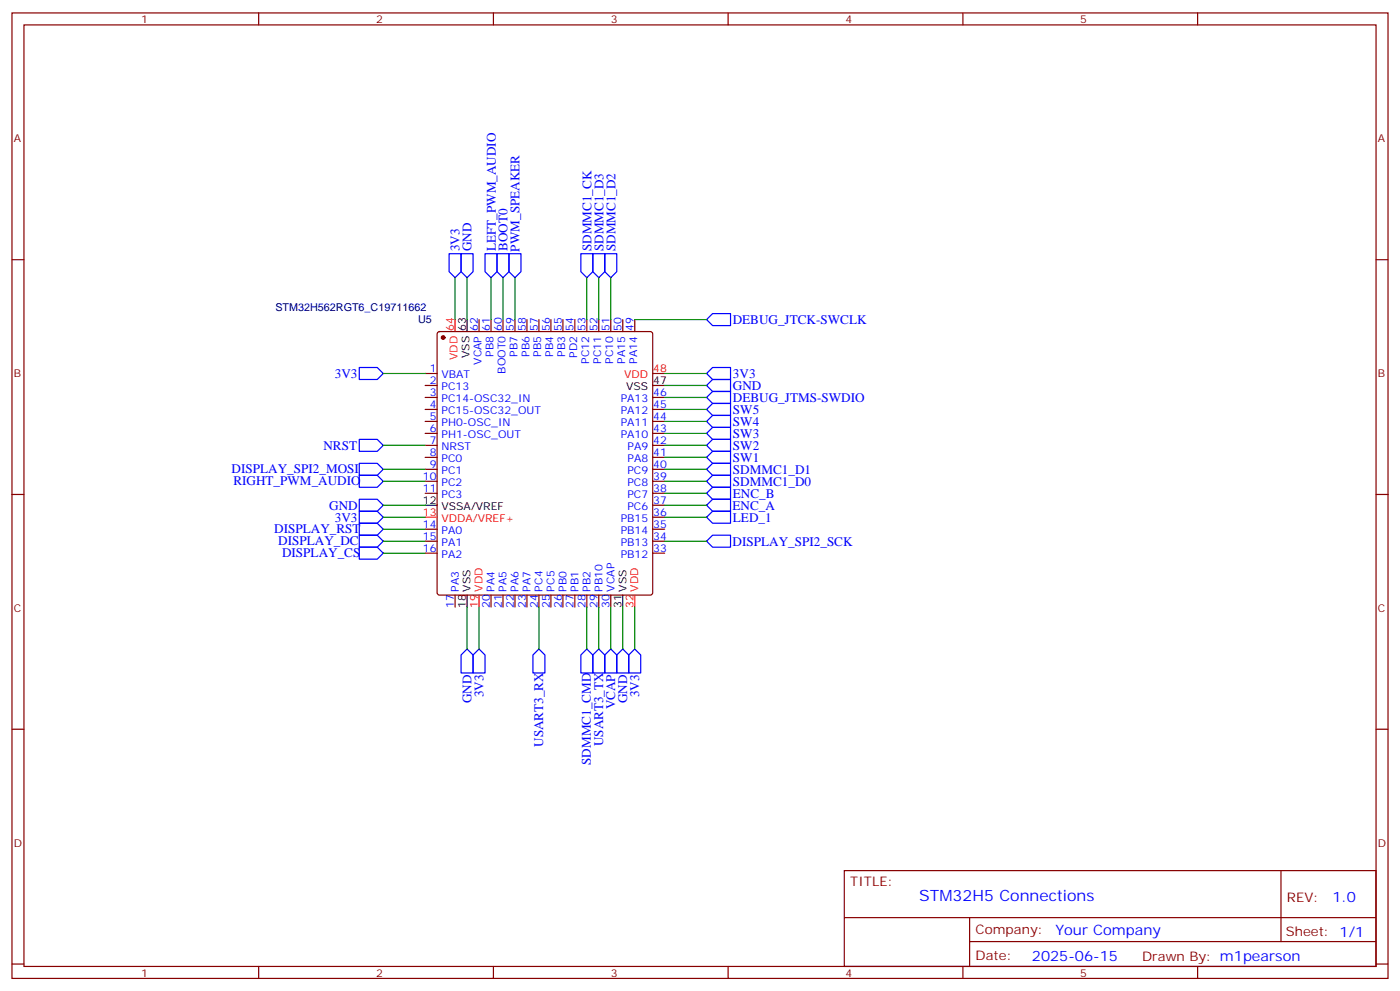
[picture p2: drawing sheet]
<svg xmlns="http://www.w3.org/2000/svg" width="412mm" height="292mm" viewBox="0 0 412 292" stroke-linecap="round" stroke-linejoin="round" font-family="sans-serif">
<g fill="none" stroke="#870000" stroke-width=".35">
<path d="M3.5 3.8h405.4v284.3h-405.4zM7.1 7.3h398.2v277.3h-398.2zM76.2 3.8v3.5M145.3 3.8v3.5M214.5 3.8v3.5M283.6 3.8v3.5M352.8 3.8v3.5M3.5 76.5h3.6M405.3 76.5h3.6M129 97.9l.5-.3h62.1l.5 .3 .2 .5v76.2l-.3 .5-.4 .2h-62.1l-.5-.3-.2-.4v-76.2zM141.1 94.1v3.5M144.6 94.1v3.5"/>
<path d="M148.2 94.1v3.5M151.7 94.1v3.5M155.2 94.1v3.5M158.7 94.1v3.5M162.3 94.1v3.5M165.8 94.1v3.5M169.3 94.1v3.5M172.9 94.1v3.5M176.4 94.1v3.5M179.9 94.1v3.5M183.4 94.1v3.5M187 94.1v3.5"/>
<path d="M125.2 110h3.6M125.2 113.5h3.6M125.2 117.1h3.6M192.3 117.1h3.5M125.2 120.6h3.6M125.2 124.1h3.6M125.2 127.6h3.6M125.2 131.2h3.6M125.2 134.7h3.6M125.2 138.2h3.6M192.3 120.6h3.5M192.3 124.1h3.5"/>
<path d="M192.3 127.6h3.5M192.3 131.2h3.5M192.3 134.7h3.5M192.3 138.2h3.5M3.5 145.6h3.6M125.2 141.7h3.6M125.2 145.3h3.6M125.2 155.9h3.6M125.2 159.4h3.6M192.3 141.7h3.5M192.3 145.3h3.5M192.3 155.9h3.5"/>
<path d="M192.3 159.4h3.5M192.3 152.3h3.5M192.3 148.8h3.5M405.3 145.6h3.6M125.2 162.9h3.6M134.1 175.3v3.5M144.6 175.3v3.5M148.2 175.3v3.5M151.7 175.3v3.5M155.2 175.3v3.5M158.7 175.3v3.5M162.3 175.3v3.5"/>
<path d="M165.8 175.3v3.5M169.3 175.3v3.5M172.9 175.3v3.5M176.4 175.3v3.5M179.9 175.3v3.5M192.3 162.9h3.5M3.5 214.8h3.6M405.3 214.8h3.6M248.7 256.4h156.6v28.2h-156.6zM377.3 256.4v20.9M248.7 270.2h156.5M285.6 277.3h119.6"/>
<path d="M285.6 270.2v14.2M3.5 283.9h3.6M76.2 284.6v3.5M145.3 284.6v3.5M214.5 284.6v3.5M283.6 284.6v3.5M352.8 284.6v3.5M405.3 283.9h3.6"/>
</g>
<circle cx="130.5" cy="99.4" r=".53" fill="#870000" stroke="#870000" stroke-width=".35"/>
<path d="M137.6 94.1v3.5M192.3 113.5h3.5M125.2 148.8h3.6M137.6 175.3v3.5M183.4 175.3v3.5" fill="none" stroke="#000" stroke-width=".35"/>
<path d="M134.1 94.1v3.5M192.3 110h3.5M125.2 152.3h3.6M141.1 175.3v3.5M187 175.3v3.5" fill="none" stroke="#f00" stroke-width=".35"/>
<g fill="none" stroke="#00f" stroke-width=".35">
<path d="M132.3 74.7h3.5v5.3l-1.7 1.8-1.8-1.8zM135.8 74.7h3.5v5.3l-1.7 1.8-1.8-1.8zM142.9 74.7h3.5v5.3l-1.8 1.8-1.7-1.8zM146.4 74.7h3.5v5.3l-1.7 1.8-1.8-1.8zM149.9 74.7h3.6v5.3l-1.8 1.8-1.8-1.8zM171.1 74.7h3.5v5.3l-1.7 1.8-1.8-1.8zM174.6 74.7h3.6v5.3l-1.8 1.8-1.8-1.8zM178.2 74.7h3.5v5.3l-1.8 1.8-1.7-1.8zM208.1 94.1l1.8-1.7h5.3v3.5h-5.3zM105.8 108.2h5.3l1.8 1.8-1.8 1.8h-5.3zM208.1 117.1l1.8-1.8h5.3v3.5h-5.3zM208.1 113.5l1.8-1.7h5.3v3.5h-5.3z"/>
<path d="M208.1 110l1.8-1.8h5.3v3.6h-5.3zM105.8 140h5.3l1.8 1.7-1.8 1.8h-5.3zM105.8 136.5h5.3l1.8 1.7-1.8 1.8h-5.3zM105.8 129.4h5.3l1.8 1.8-1.8 1.7h-5.3zM208.1 120.6l1.8-1.8h5.3v3.5h-5.3zM208.1 124.1l1.8-1.8h5.3v3.6h-5.3zM208.1 127.6l1.8-1.7h5.3v3.5h-5.3zM208.1 131.2l1.8-1.8h5.3v3.5h-5.3zM208.1 134.7l1.8-1.8h5.3v3.6h-5.3zM208.1 138.2l1.8-1.7h5.3v3.5h-5.3zM105.8 154.1h5.3l1.8 1.8-1.8 1.7h-5.3zM105.8 157.6h5.3l1.8 1.8-1.8 1.7h-5.3z"/>
<path d="M105.8 147h5.3l1.8 1.8-1.8 1.8h-5.3zM105.8 150.6h5.3l1.8 1.7-1.8 1.8h-5.3zM208.1 141.7l1.8-1.7h5.3v3.5h-5.3zM208.1 159.4l1.8-1.8h5.3v3.5h-5.3zM208.1 145.3l1.8-1.8h5.3v3.5h-5.3zM208.1 148.8l1.8-1.8h5.3v3.6h-5.3zM208.1 152.3l1.8-1.7h5.3v3.5h-5.3zM105.8 161.1h5.3l1.8 1.8-1.8 1.8h-5.3zM137.6 191.1l1.7 1.8v5.3h-3.5v-5.3zM141.1 191.1l1.8 1.8v5.3h-3.6v-5.3zM158.7 191.1l1.8 1.8v5.3h-3.5v-5.3zM172.9 191.1l1.7 1.8v5.3h-3.5v-5.3z"/>
<path d="M176.4 191.1l1.8 1.8v5.3h-3.6v-5.3zM179.9 191.1l1.8 1.8v5.3h-3.5v-5.3zM183.4 191.1l1.8 1.8v5.3h-3.5v-5.3zM187 191.1l1.7 1.8v5.3h-3.5v-5.3z"/>
</g>
<g fill="none" stroke="#008700" stroke-width=".35">
<path d="M134.1 81.8v12.3M137.6 81.8v12.3M144.6 81.8v12.3M148.2 81.8v12.3M151.7 81.8v12.3M172.9 81.8v12.3M176.4 81.8v12.3M179.9 81.8v12.3M187 94.1h21.1M112.9 110h12.3M195.8 117.1h12.3M195.8 113.5h12.3"/>
<path d="M195.8 110h12.3M112.9 138.2h12.3M112.9 131.2h12.3M195.8 138.2h12.3M195.8 134.7h12.3M195.8 131.2h12.3M195.8 127.6h12.3M195.8 124.1h12.3M195.8 120.6h12.3M112.9 141.7h12.3M112.9 148.8h12.3M112.9 159.4h12.3"/>
<path d="M112.9 155.9h12.3M112.9 152.3h12.3M195.8 141.7h12.3M195.8 145.3h12.3M195.8 148.8h12.3M195.8 159.4h12.3M195.8 152.3h12.3M112.9 162.9h12.3M137.6 178.8v12.3M141.1 178.8v12.3M158.7 178.8v12.3M172.9 178.8v12.3"/>
<path d="M176.4 178.8v12.3M179.9 178.8v12.3M183.4 178.8v12.3M187 178.8v12.3"/>
</g>
<text font-size="4.6" fill="#00f" x="270.8" y="265.4">STM32H5 Connections</text>
<g font-size="4.2" fill="#00f">
<text x="392.5" y="265.7">1.0</text>
<text x="310.9" y="275.2">Your Company</text>
<text x="304" y="283">2025-06-15</text>
</g>
<g font-size="3.9" fill="#00f">
<text x="135.4" y="74" transform="rotate(-90 135.4 74)">3V3</text>
<text x="138.9" y="74" transform="rotate(-90 138.9 74)">GND</text>
<text x="146" y="74" transform="rotate(-90 146 74)">LEFT_PWM_AUDIO</text>
<text x="149.5" y="73.9" transform="rotate(-90 149.5 73.9)">BOOT0</text>
<text x="153" y="74.1" transform="rotate(-90 153 74.1)">PWM_SPEAKER</text>
<text x="174.2" y="74" transform="rotate(-90 174.2 74)">SDMMC1_CK</text>
<text x="177.8" y="74" transform="rotate(-90 177.8 74)">SDMMC1_D3</text>
<text x="181.3" y="74" transform="rotate(-90 181.3 74)">SDMMC1_D2</text>
<text x="215.8" y="95.4">DEBUG_JTCK-SWCLK</text>
<text x="98.6" y="111.3">3V3</text>
<text x="215.9" y="111.3">3V3</text>
<text x="215.9" y="118.3">DEBUG_JTMS-SWDIO</text>
<text x="215.9" y="114.8">GND</text>
<text x="215.9" y="122">SW5</text>
<text x="215.9" y="125.5">SW4</text>
<text x="215.9" y="129">SW3</text>
<text x="95.3" y="132.4">NRST</text>
<text x="215.9" y="132.5">SW2</text>
<text x="215.9" y="136.1">SW1</text>
<text x="68.2" y="139.4">DISPLAY_SPI2_MOSI</text>
<text x="68.8" y="142.9">RIGHT_PWM_AUDIO</text>
<text x="215.9" y="139.5">SDMMC1_D1</text>
<text x="215.9" y="143">SDMMC1_D0</text>
<text x="215.9" y="146.6">ENC_B</text>
<text x="97" y="150.1">GND</text>
<text x="98.6" y="153.6">3V3</text>
<text x="215.8" y="150.2">ENC_A</text>
<text x="215.9" y="153.6">LED_1</text>
<text x="80.8" y="157.1">DISPLAY_RST</text>
<text x="82" y="160.6">DISPLAY_DC</text>
<text x="215.8" y="160.7">DISPLAY_SPI2_SCK</text>
<text x="83.1" y="164.2">DISPLAY_CS</text>
<text x="138.9" y="207" transform="rotate(-90 138.9 207)">GND</text>
<text x="142.4" y="205.4" transform="rotate(-90 142.4 205.4)">3V3</text>
<text x="181.2" y="208.9" transform="rotate(-90 181.2 208.9)">VCAP</text>
<text x="184.7" y="207" transform="rotate(-90 184.7 207)">GND</text>
<text x="188.2" y="205.4" transform="rotate(-90 188.2 205.4)">3V3</text>
<text x="160" y="220" transform="rotate(-90 160 220)">USART3_RX</text>
<text x="177.7" y="219.8" transform="rotate(-90 177.7 219.8)">USART3_TX</text>
<text x="174" y="225.2" transform="rotate(-90 174 225.2)">SDMMC1_CMD</text>
</g>
<g font-size="3.9" fill="#800">
<text x="250.5" y="261">TITLE:</text>
<text x="379.1" y="265.7">REV:</text>
<text x="287.4" y="275.2">Company:</text>
<text x="378.7" y="275.8">Sheet: 1/1</text>
<text x="287.4" y="282.9">Date:</text>
<text x="336.4" y="282.9">Drawn By: m1pearson</text>
</g>
<g font-size="3.2" fill="#800">
<text x="41.6" y="6.8">1</text>
<text x="110.8" y="6.8">2</text>
<text x="179.9" y="6.8">3</text>
<text x="249.1" y="6.8">4</text>
<text x="318.2" y="6.8">5</text>
<text x="4.1" y="41.9">A</text>
<text x="405.9" y="41.9">A</text>
<text x="4.1" y="111.1">B</text>
<text x="405.9" y="111.1">B</text>
<text x="4.1" y="180.2">C</text>
<text x="405.9" y="180.2">C</text>
<text x="4.1" y="249.3">D</text>
<text x="405.9" y="249.3">D</text>
<text x="41.6" y="287.6">1</text>
<text x="110.8" y="287.6">2</text>
<text x="179.9" y="287.6">3</text>
<text x="249.1" y="287.6">4</text>
<text x="318.2" y="287.6">5</text>
</g>
<g font-size="3.2" fill="#000080">
<text x="81.1" y="91.7">STM32H562RGT6_C19711662</text>
<text x="123.1" y="95.2">U5</text>
</g>
<g font-size="3.2" fill="#f00">
<text x="133.7" y="97.5" transform="rotate(-90 133.7 97.5)">64</text>
<text x="134.8" y="106" transform="rotate(-90 134.8 106)">VDD</text>
<text x="183.9" y="111.4">VDD</text>
<text x="192.4" y="109.6">48</text>
<text x="124.6" y="152">13</text>
<text x="130.1" y="153.7">VDDA/VREF+</text>
<text x="140.8" y="179.1" transform="rotate(-90 140.8 179.1)">19</text>
<text x="142.2" y="174.2" transform="rotate(-90 142.2 174.2)">VDD</text>
<text x="186.6" y="179.1" transform="rotate(-90 186.6 179.1)">32</text>
<text x="188" y="174.2" transform="rotate(-90 188 174.2)">VDD</text>
</g>
<g font-size="3.2">
<text x="137.2" y="97.5" transform="rotate(-90 137.2 97.5)">63</text>
<text x="138.3" y="105.5" transform="rotate(-90 138.3 105.5)">VSS</text>
<text x="192.4" y="113.2">47</text>
<text x="184.5" y="114.9">VSS</text>
<text x="124.6" y="148.4">12</text>
<text x="130.1" y="150.2">VSSA/VREF</text>
<text x="137.2" y="179.1" transform="rotate(-90 137.2 179.1)">18</text>
<text x="138.6" y="174.2" transform="rotate(-90 138.6 174.2)">VSS</text>
<text x="183.1" y="179.1" transform="rotate(-90 183.1 179.1)">31</text>
<text x="184.5" y="174.2" transform="rotate(-90 184.5 174.2)">VSS</text>
</g>
<g font-size="3.2" fill="#00f">
<text x="140.8" y="97.5" transform="rotate(-90 140.8 97.5)">62</text>
<text x="144.3" y="97.5" transform="rotate(-90 144.3 97.5)">61</text>
<text x="147.8" y="97.5" transform="rotate(-90 147.8 97.5)">60</text>
<text x="151.3" y="97.5" transform="rotate(-90 151.3 97.5)">59</text>
<text x="154.9" y="97.5" transform="rotate(-90 154.9 97.5)">58</text>
<text x="158.4" y="97.5" transform="rotate(-90 158.4 97.5)">57</text>
<text x="161.9" y="97.5" transform="rotate(-90 161.9 97.5)">56</text>
<text x="165.5" y="97.5" transform="rotate(-90 165.5 97.5)">55</text>
<text x="169" y="97.5" transform="rotate(-90 169 97.5)">54</text>
<text x="172.5" y="97.5" transform="rotate(-90 172.5 97.5)">53</text>
<text x="176" y="97.5" transform="rotate(-90 176 97.5)">52</text>
<text x="179.6" y="97.5" transform="rotate(-90 179.6 97.5)">51</text>
<text x="183.1" y="97.5" transform="rotate(-90 183.1 97.5)">50</text>
<text x="186.6" y="97.5" transform="rotate(-90 186.6 97.5)">49</text>
<text x="141.8" y="107.4" transform="rotate(-90 141.8 107.4)">VCAP</text>
<text x="145.3" y="105.1" transform="rotate(-90 145.3 105.1)">PB8</text>
<text x="152.4" y="105.1" transform="rotate(-90 152.4 105.1)">PB7</text>
<text x="155.9" y="105.1" transform="rotate(-90 155.9 105.1)">PB6</text>
<text x="159.5" y="105.1" transform="rotate(-90 159.5 105.1)">PB5</text>
<text x="163" y="105.1" transform="rotate(-90 163 105.1)">PB4</text>
<text x="166.5" y="105.1" transform="rotate(-90 166.5 105.1)">PB3</text>
<text x="170" y="105.3" transform="rotate(-90 170 105.3)">PD2</text>
<text x="173.6" y="107.1" transform="rotate(-90 173.6 107.1)">PC12</text>
<text x="177.1" y="107.1" transform="rotate(-90 177.1 107.1)">PC11</text>
<text x="180.6" y="107.1" transform="rotate(-90 180.6 107.1)">PC10</text>
<text x="184.1" y="107.1" transform="rotate(-90 184.1 107.1)">PA15</text>
<text x="187.7" y="107.1" transform="rotate(-90 187.7 107.1)">PA14</text>
<text x="126.6" y="109.6">1</text>
<text x="126.6" y="113.2">2</text>
<text x="130.1" y="111.4">VBAT</text>
<text x="148.9" y="110.1" transform="rotate(-90 148.9 110.1)">BOOT0</text>
<text x="126.6" y="116.7">3</text>
<text x="130.1" y="114.9">PC13</text>
<text x="130.1" y="118.5">PC14-OSC32_IN</text>
<text x="182.8" y="118.5">PA13</text>
<text x="192.4" y="116.7">46</text>
<text x="126.6" y="120.2">4</text>
<text x="126.6" y="123.8">5</text>
<text x="130.1" y="122">PC15-OSC32_OUT</text>
<text x="130.1" y="125.5">PH0-OSC_IN</text>
<text x="182.8" y="125.5">PA11</text>
<text x="182.8" y="122">PA12</text>
<text x="192.4" y="123.8">44</text>
<text x="192.4" y="120.2">45</text>
<text x="126.6" y="127.3">6</text>
<text x="126.6" y="130.8">7</text>
<text x="130.1" y="129">PH1-OSC_OUT</text>
<text x="182.8" y="129">PA10</text>
<text x="192.4" y="130.8">42</text>
<text x="192.4" y="127.3">43</text>
<text x="126.6" y="134.3">8</text>
<text x="126.6" y="137.9">9</text>
<text x="130.1" y="132.6">NRST</text>
<text x="130.1" y="136.1">PC0</text>
<text x="184.9" y="136.1">PA8</text>
<text x="184.9" y="132.6">PA9</text>
<text x="192.4" y="137.9">40</text>
<text x="192.4" y="134.3">41</text>
<text x="124.6" y="141.4">10</text>
<text x="130.1" y="139.6">PC1</text>
<text x="130.1" y="143.2">PC2</text>
<text x="184.8" y="143.2">PC8</text>
<text x="184.8" y="139.6">PC9</text>
<text x="192.4" y="141.4">39</text>
<text x="124.6" y="144.9">11</text>
<text x="130.1" y="146.7">PC3</text>
<text x="184.8" y="146.7">PC7</text>
<text x="192.4" y="148.4">37</text>
<text x="192.4" y="144.9">38</text>
<text x="124.6" y="155.5">14</text>
<text x="182.8" y="153.7">PB15</text>
<text x="184.8" y="150.2">PC6</text>
<text x="192.4" y="155.5">35</text>
<text x="192.4" y="152">36</text>
<text x="124.6" y="159">15</text>
<text x="130.1" y="157.3">PA0</text>
<text x="130.1" y="160.8">PA1</text>
<text x="182.8" y="160.8">PB13</text>
<text x="182.8" y="157.3">PB14</text>
<text x="192.4" y="159">34</text>
<text x="124.6" y="162.6">16</text>
<text x="130.1" y="164.3">PA2</text>
<text x="182.8" y="164.3">PB12</text>
<text x="192.4" y="162.6">33</text>
<text x="133.7" y="179.1" transform="rotate(-90 133.7 179.1)">17</text>
<text x="135.1" y="174.2" transform="rotate(-90 135.1 174.2)">PA3</text>
<text x="144.3" y="179.1" transform="rotate(-90 144.3 179.1)">20</text>
<text x="145.7" y="174.2" transform="rotate(-90 145.7 174.2)">PA4</text>
<text x="147.8" y="179.1" transform="rotate(-90 147.8 179.1)">21</text>
<text x="149.2" y="174.2" transform="rotate(-90 149.2 174.2)">PA5</text>
<text x="151.3" y="179.1" transform="rotate(-90 151.3 179.1)">22</text>
<text x="152.8" y="174.2" transform="rotate(-90 152.8 174.2)">PA6</text>
<text x="154.9" y="179.1" transform="rotate(-90 154.9 179.1)">23</text>
<text x="156.3" y="174.2" transform="rotate(-90 156.3 174.2)">PA7</text>
<text x="158.4" y="179.1" transform="rotate(-90 158.4 179.1)">24</text>
<text x="159.8" y="174.2" transform="rotate(-90 159.8 174.2)">PC4</text>
<text x="161.9" y="179.1" transform="rotate(-90 161.9 179.1)">25</text>
<text x="163.3" y="174.2" transform="rotate(-90 163.3 174.2)">PC5</text>
<text x="165.5" y="179.1" transform="rotate(-90 165.5 179.1)">26</text>
<text x="166.9" y="174.2" transform="rotate(-90 166.9 174.2)">PB0</text>
<text x="169" y="179.1" transform="rotate(-90 169 179.1)">27</text>
<text x="170.4" y="174.2" transform="rotate(-90 170.4 174.2)">PB1</text>
<text x="172.5" y="179.1" transform="rotate(-90 172.5 179.1)">28</text>
<text x="173.9" y="174.2" transform="rotate(-90 173.9 174.2)">PB2</text>
<text x="176" y="179.1" transform="rotate(-90 176 179.1)">29</text>
<text x="177.4" y="174.2" transform="rotate(-90 177.4 174.2)">PB10</text>
<text x="179.6" y="179.1" transform="rotate(-90 179.6 179.1)">30</text>
<text x="181" y="174.2" transform="rotate(-90 181 174.2)">VCAP</text>
</g>
</svg>
